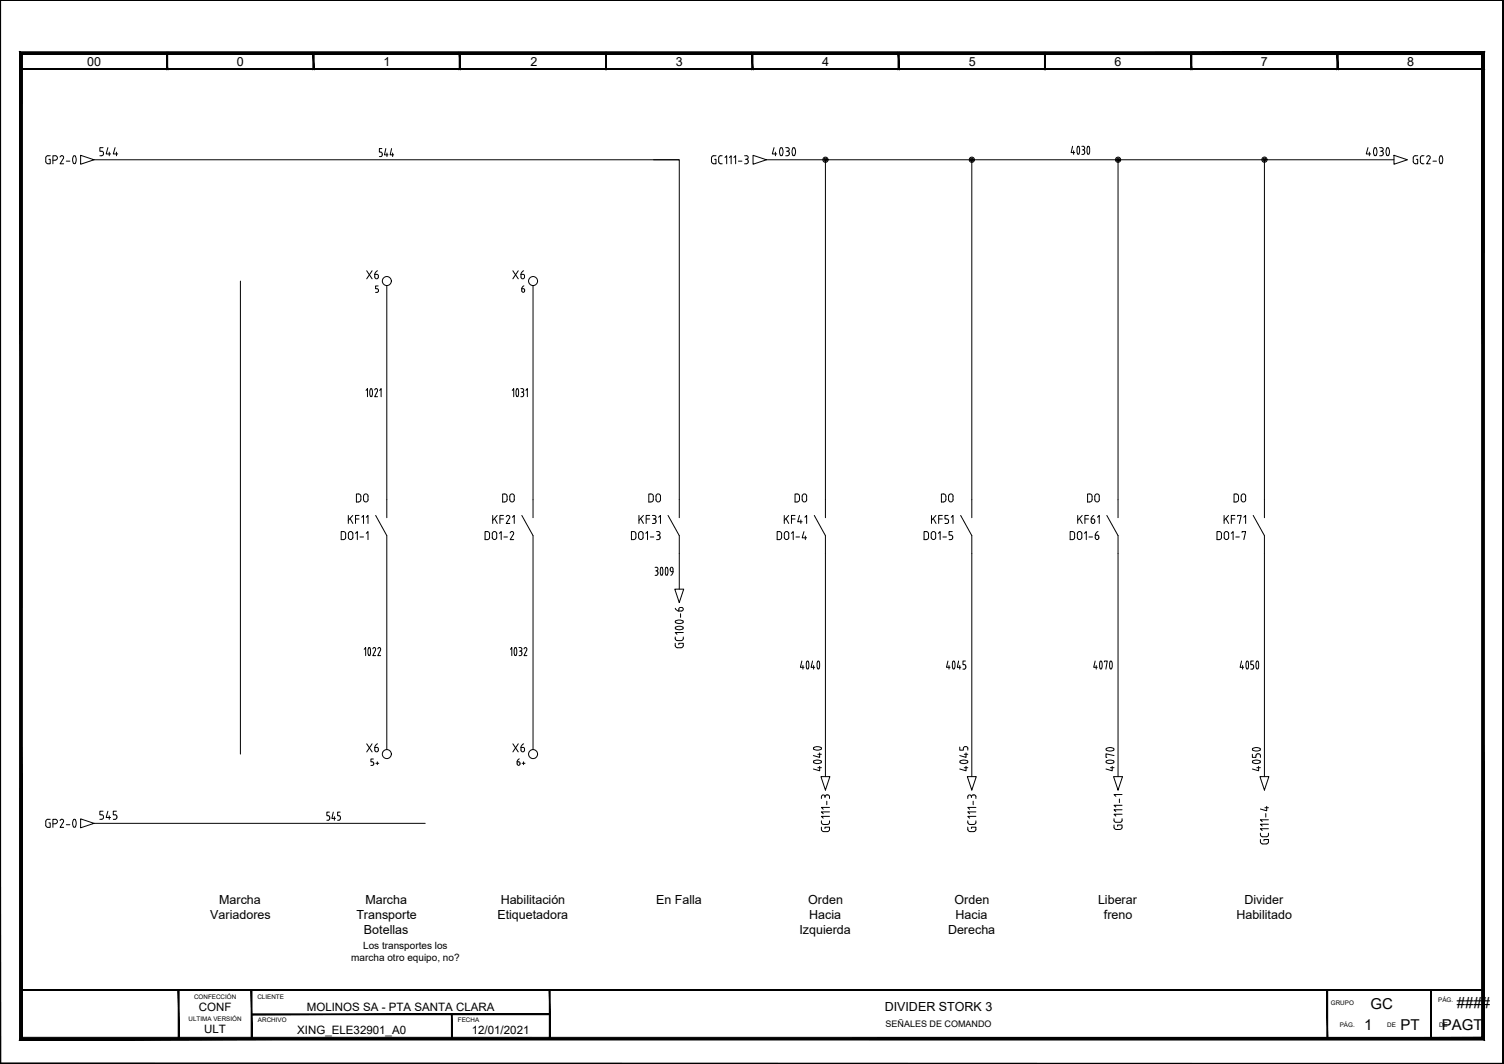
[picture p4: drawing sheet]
<svg xmlns="http://www.w3.org/2000/svg" width="420mm" height="297mm" viewBox="0 0 420 297" stroke-linecap="round" stroke-linejoin="round" font-family="sans-serif">
<g fill="none" stroke="#000" stroke-width=".28">
<path d="M0 .1v296.9h420M12.8 45.1l.2 .4 .4 .2M13.4 43.5h.6M13.4 43.5l-.6 .3v1.3M13.7 44.5h.3v1.2h-.6M15.4 43.5h-.6v2.2M15.4 43.5a.62 .62 0 0 1 .6 .6 .62 .62 0 0 1-.6 .6h-.6M17.3 43.5l.4 .2v.5M17.3 43.5l-.5 .3M17.7 44.2l-.9 1.5h1M18.5 45h1M20.5 43.6l.3-.1a1.51 1.51 0 0 1 0 2.2l-.3-.1-.2-.8z"/>
<path d="M22.5 43.4l3.8 1.2-3.8 1.3zM26.3 44.6h163.4M182.6 44.6h7.2v99.9M198.8 45.1l.2 .4 .4 .2M199.4 43.5h.6M199.4 43.5l-.6 .3v1.3M199.6 44.5h.4v1.2h-.6M200.8 45.1l.3 .5 .2 .1M201.3 43.5h.5M201.3 45.7h.5M201.3 43.5l-.4 .2-.1 1.5M202.5 44l.5-.5v2.2"/>
<path d="M203.8 44l.5-.5v2.2M205 44l.5-.5v2.2M206.3 45h1M208 43.5h.5M208 45.7h.5M208.3 44.5h.2M208.5 43.5a.5 .5 0 0 1 .5 .5 .5 .5 0 0 1-.5 .5M208.5 44.5a.62 .62 0 0 1 .5 .6 .62 .62 0 0 1-.5 .6M214.1 44.6l-3.7-1.2v2.5l3.7-1.3h175.3M230.6 44.6v99.9M271.5 44.6v99.9M312.3 44.6v99.9"/>
<path d="M353.2 44.6v99.9M394.8 45.1l.2 .4 .4 .2M395.4 43.5h.6M395.4 43.5l-.4 .1-.2 .5M395.7 44.5h.3v1.2h-.6M396.8 44v1.2M396.8 45.1l.1 .3 .5 .3M397.4 43.5h.4M397.4 45.7h.4M397.4 43.5l-.5 .2-.1 .3M398.5 43.8a.51 .51 0 0 1 .7-.3 .51 .51 0 0 1 .3 .7M399.5 44.2l-1 1.5h1"/>
<path d="M400.3 45h1M402.3 43.6l.3-.1a1.51 1.51 0 0 1 0 2.2l-.3-.1-.2-.8zM67.2 78.5v132M108.1 79.7v64.8M148.9 79.7v64.8M0 80.4h.1M104.9 81.6h.4M105.3 80.6l.4 .4v.4l-.4 .2M145.8 80.6l.2 1h.4l.2-.6M146.2 80.6l.4 .4M102.3 109l.4-.5v2.3M103.5 108.6l.1-.1a1.46 1.46 0 0 1 .2 2.2 1.4 1.4 0 0 1-.3-2.1z"/>
<path d="M104.7 108.9a.43 .43 0 0 1 .6-.3 .43 .43 0 0 1 .1 .6M105.4 109.3l-.7 1.5h.8M106.1 109l.4-.5v2.3M143.1 109l.4-.5v2.3M144.3 108.6l.1-.1a1.46 1.46 0 0 1 .2 2.2l-.3-.1M144.3 108.6l-.2 .8 .2 1.2M145.5 108.5l.8 .2v.5l-.4 .3M145.5 110.8h.4M145.7 109.5h.2M145.9 109.5l.4 .2v.5M146.3 110.2l-.4 .5M146.9 109l.4-.5v2.3"/>
<path d="M0 147h.1M96.6 149.1a.65 .65 0 0 0-.7-.7h-.6v2.3l1.1-.3 .2-1.3M97.3 143.9v2.2M97.5 148.6l.4-.2 .5 .2 .2 1.4a.62 .62 0 0 1-.6 .6 .62 .62 0 0 1-.7-.6zM97.8 144.7l.8 1.4M98.6 143.9l-1.3 1.4M99.3 148.9l.5-.5v2.3M99.3 144.9h1M100.3 143.9h-1v2.2M100.6 149.9h1M101.1 144.4l.5-.5v2.2M102.3 148.9l.5-.5v2.3"/>
<path d="M102.3 144.4l.5-.5v2.2M104.9 143.9l3.2 5.6v59.8M136.1 148.4h-.6v2.3h.6M136.1 148.4l.5 .2 .2 .5M136.8 149.1l-.1 1.1-.6 .5M137.6 143.9v2.2M137.7 148.6l.4-.2 .5 .2 .2 1.4a.62 .62 0 0 1-.7 .6 .62 .62 0 0 1-.6-.6zM138.1 144.7l.8 1.4M138.9 143.9l-1.3 1.4M139.5 148.9l.5-.5v2.3M139.7 144.9h1M140.7 143.9h-1v2.2"/>
<path d="M140.8 149.9h1M141.4 144.3a.52 .52 0 0 1 .7-.4 .52 .52 0 0 1 .3 .8l-1 1.4h1M142.5 148.8a.5 .5 0 0 1 .7-.4 .5 .5 0 0 1 .2 .7l-.9 1.6h1M143.2 144.4l.5-.5v2.2M145.8 143.9l3.1 5.6v59.8M177 148.4h-.6v2.3l1.1-.3 .2-1.3M178.4 149v1M179.6 149l.1 1a.62 .62 0 0 1-.7 .6 .62 .62 0 0 1-.6-.6M180.4 148.9l.5-.5v2.3M181.7 149.9h.9M183.9 149.4a.62 .62 0 0 1 .5 .6 .62 .62 0 0 1-.5 .6l-.5 .1M186.6 143.9l3.2 5.6v15"/>
<path d="M218.4 149.1a.65 .65 0 0 0-.7-.7h-.6v2.3l1.1-.3 .2-1.3M219.1 143.9v2.2M219.3 148.6l.4-.2 .5 .2 .2 1.4a.64 .64 0 0 1-.7 .6 .64 .64 0 0 1-.6-.6zM219.6 144.7l.7 1.4M220.3 143.9l-1.2 1.4M221.1 148.9l.5-.5v2.3M221.1 144.9h1M222.1 143.9h-1v2.2M222.4 149.9h1M223.4 143.9l-.6 1.8h1.3M223.7 145.1v1M224.6 148.4l-.5 1.7h1.2"/>
<path d="M224.9 144.4l.4-.5v2.2M225 149.7v1M227.5 143.9l3.1 5.6v67.3M259.4 149.1a.65 .65 0 0 0-.7-.7h-.6v2.3l1.1-.3 .2-1.3M260.2 143.9v2.2M260.3 148.6l.5-.2 .4 .2 .2 1.4a.64 .64 0 0 1-.6 .6 .64 .64 0 0 1-.7-.6zM260.7 144.7l.8 1.4M261.5 143.9l-1.3 1.4M262.1 148.9l.5-.5v2.3M262.2 144.9h1M263.2 143.9h-1v2.2M263.4 149.9h1"/>
<path d="M264.9 143.9h-.9v1h.5a.55 .55 0 0 1 .5 .8M265 145.6l-.2 .5h-.8M265.7 144.4l.5-.5v2.2M266 148.4h-.9v1h.6a.63 .63 0 0 1 .5 .6 .63 .63 0 0 1-.5 .6l-.6 .1M268.4 143.9l3.1 5.6v67.3M301.1 143.9v2.2M301.6 144.7l.7 1.4M302.3 143.9l-1.2 1.4M303.1 144.9h1M304.1 143.9h-1v2.2M304.8 144.9l.9 .1 .1 .7M304.8 144.9v.8"/>
<path d="M305.6 143.9l-.5 .4-.3 .6M306.6 144.4l.5-.5v2.2M309.2 143.9l3.1 5.6v67.3M341.2 149.1a.65 .65 0 0 0-.6-.7h-.6v2.3l1-.3 .2-1.3M342 143.9v2.2M342.2 148.6l.4-.2 .5 .2 .1 1.4a.62 .62 0 0 1-.6 .6 .62 .62 0 0 1-.6-.6zM342.5 144.7l.7 1.4M343.2 143.9l-1.2 1.4M344 148.9l.5-.5v2.3M344 144.9h1M345 143.9h-1v2.2M345.2 149.9h1"/>
<path d="M345.7 144.2v-.3h1l-.5 2.2M347 148.7v-.3h1l-.5 2.3M347.5 144.4l.5-.5v2.2M350.1 143.9l3.1 5.6v67.3M188.5 164.5h2.5l-1.2 3.7zM188.6 179.6l.2 1.1 1.5 .1 .5-.3 .1-.9h-1.3v.4M188.6 177.8v.5M188.6 178.3l.3 .4 .3 .1M188.6 169.8l.4 .5 .6 .3M188.8 175.1a1.29 1.29 0 0 1 2 .4 1.63 1.63 0 0 1-2.2-.2zM188.8 173.3a1.29 1.29 0 0 1 2 .4 1.63 1.63 0 0 1-2.2-.1zM189.2 178.8h1.1"/>
<path d="M189.6 170.1v.5h.8M190.1 169.6a.52 .52 0 0 1 .8 .3 .52 .52 0 0 1-.5 .7M190.1 171.3v1M190.1 169.6l-.3 .1-.1 .4M190.9 176.6h-2.3l.5 .5M190.9 177.8v.5M190.9 178.3l-.1 .2-.5 .3M101.7 181.3l.5-.5v2.2M103 180.8a1.46 1.46 0 0 1 .3 2.2 1.44 1.44 0 0 1-.3-2.2zM104.2 181.1a.43 .43 0 0 1 .6-.3 .43 .43 0 0 1 .1 .7l-.8 1.5h.8M105.6 181.1a.43 .43 0 0 1 .6-.3 .43 .43 0 0 1 .1 .7l-.8 1.5h.8M142.6 181.3l.4-.5v2.2"/>
<path d="M143.8 180.9l.1-.1a1.46 1.46 0 0 1 .2 2.2 1.4 1.4 0 0 1-.3-2.1zM145 180.8l.7 .2v.5l-.3 .3M145 183h.4M145.2 181.8h.2M145.4 181.8l.3 .2 .1 .5-.4 .5M146.4 181.1a.43 .43 0 0 1 .6-.3 .43 .43 0 0 1 .1 .7l-.7 1.5h.8M264.8 184.5l-.4 1.8h1M265.1 185.8v1M266.2 186.7h.4M266.6 184.7l-.1-.1a1.43 1.43 0 0 0-.3 2M266.6 184.7l.2 .7-.2 1.2M267.8 184.5l-.4 1.8h1"/>
<path d="M268.1 185.8v1M269 186.8h.4M269.7 184.5h-.7v1.1h.6l.2 .4v.5l-.4 .3M229.3 216.8h2.5l-1.2 3.8zM268.1 208.6v.8h1v-.5M268.3 212.4l1.2-.2 .8 .2 .1 .3a1.51 1.51 0 0 1-2.3 0zM269.1 208.9a.64 .64 0 0 1 .7-.5 .64 .64 0 0 1 .6 .5v.5M269.4 214.3h1M269.4 210.6h1M269.9 213.9v1.3l-1.8-.5M269.9 210.2v1.2l-1.8-.5M270.2 216.8h2.5l-1.2 3.8z"/>
<path d="M311.1 216.8h2.5l-1.3 3.8zM352 216.8h2.5l-1.3 3.8zM0 229.9h.1M14 228.7l-.8 .1-.4 .5 .2 1.5 1 .2v-1.3h-.3M14.8 230h.6a.61 .61 0 0 0 .6-.7 .61 .61 0 0 0-.6-.6h-.6v2.3M17.3 228.7l.3 .1 .2 .5-1 1.7h1M17.3 228.7l-.5 .4M18.5 230.2h1M20.5 228.8l.3-.1a1.51 1.51 0 0 1 0 2.3l-.3-.2-.2-.7zM22.5 228.6l3.8 1.3-3.8 1.2zM26.3 229.9h92.5M91.3 229h.4"/>
<path d="M92 226.7h-.7v1l.6 .1 .2 .4v.5l-.4 .3M93.1 226.7l-.4 1.8h1M93.4 228v1M94.3 229h.4M95 226.7h-.7v1a.65 .65 0 0 1 .8 .5 .65 .65 0 0 1-.4 .8M229.5 230.9v.9l.6 .4 1.4-.2 .2-1.1h-1.2v.4M229.5 229.2v.4M229.5 229.6l.3 .5 .2 .1M230 230.2h1.2M230.5 222.4v.3M230.5 222.4a.5 .5 0 0 0-.5-.5 .5 .5 0 0 0-.5 .5v.5M230.5 222.4a.64 .64 0 0 1 .6-.5 .64 .64 0 0 1 .6 .5v.5"/>
<path d="M231 223.7v1M231.7 229.6v.3l-.5 .3M231.7 227.9h-2.2l.5 .5M231.7 226.7h-2.2l.5 .5M231.7 225.4h-2.2l.5 .5M231.7 229.2v.4M270.4 230.9l.2 1.1 1.4 .2M270.4 229.2v.4M270.4 229.6l.3 .5 .2 .1M270.9 230.2h1.2M271.4 222.4a.5 .5 0 0 0-.5-.5 .5 .5 0 0 0-.5 .5v.5M271.4 231.3v-.4h1.2v.9l-.6 .4"/>
<path d="M271.4 222.4v.3M271.4 222.4a.64 .64 0 0 1 .6-.5 .64 .64 0 0 1 .6 .5v.5M271.9 223.7v1M272.6 229.6l-.3 .5-.2 .1M272.6 227.9h-2.2l.5 .5M272.6 226.7h-2.2l.5 .5M272.6 225.4h-2.2l.5 .5M272.6 229.2v.4M311.2 230.9l.2 .5 .4 .1M311.2 228.6l.1 .7 .5 .3 1.4-.1 .3-.5M311.2 230.3v.6M311.8 231.6h1"/>
<path d="M312.2 230.7v-.4h1.3v.6M312.7 223.1v1M313.5 227.3h-2.3l.5 .5M313.5 226.1h-2.3l.5 .5M313.5 224.8h-2.3l.5 .5M313.5 221.8h-2.3l.5 .5M313.5 228.6v.4M313.5 230.9l-.2 .5-.4 .1M352.1 232.6l.3 .9 1.4 .1 .5-.3 .1-.7M352.1 234.4v.6M352.1 235l.2 .4 .4 .2M352.7 235.6h1"/>
<path d="M353.1 234.7v-.3h1.3v.6M353.4 225.5h1M353.6 227.1v1M353.9 225.1v1.3l-1.8-.5M354.4 231.4h-2.3l.5 .5M354.4 230.1h-2.3l.5 .5M354.4 228.9h-2.3l.5 .5M354.4 235l-.2 .4-.5 .2M5.8 276.4h44.1v13.6h-44.1z"/>
<circle cx="230.6" cy="44.6" r=".73"/>
<circle cx="230.6" cy="44.6" r=".46"/>
<circle cx="230.6" cy="44.6" r=".22"/>
<circle cx="271.5" cy="44.6" r=".73"/>
<circle cx="271.5" cy="44.6" r=".46"/>
<circle cx="271.5" cy="44.6" r=".22"/>
<circle cx="312.3" cy="44.6" r=".73"/>
<circle cx="312.3" cy="44.6" r=".46"/>
<circle cx="312.3" cy="44.6" r=".22"/>
<circle cx="353.2" cy="44.6" r=".73"/>
<circle cx="353.2" cy="44.6" r=".46"/>
<circle cx="353.2" cy="44.6" r=".22"/>
</g>
<g fill="#000" stroke="#000" stroke-width=".28">
<path d="M0 .1h419.9zM0 .1h419.9z"/>
<path d="M5.7 19.4h41.1l-.2-.3zM5.9 19.1h40.7l-40.9 .3zM5.7 14.7v4.7l.2-.3zM5.7 14.7l.2 .3v4.1zM5.7 14.7l.2 .3 40.9-.3zM5.9 15l40.9-.3-.2 .3zM46.8 14.7l-.2 .3 .2 4.4zM46.6 15l.2 4.4-.2-.3z"/>
<path d="M46.6 19.4h41.1l-.2-.3zM46.6 19.4l.2-.3h40.7zM46.6 14.7v4.7l.2-.3zM46.6 14.7l.2 .3v4.1zM46.6 14.7l.2 .3 40.9-.3zM46.8 15l40.9-.3-.2 .3zM87.7 14.7l-.2 .3 .2 4.4zM87.5 15l.2 4.4-.2-.3z"/>
<path d="M87.5 19.4h41.1l-.2-.3zM87.7 19.1h40.7l-40.9 .3zM87.5 14.7v4.7l.2-.3zM87.5 14.7l.2 .3v4.1zM87.5 14.7l.2 .3 40.9-.3zM87.7 15l40.9-.3-.2 .3zM128.6 14.7l-.2 .3 .2 4.4zM128.4 15l.2 4.4-.2-.3z"/>
<path d="M128.3 19.4h41.1l-.2-.3zM128.5 19.1h40.7l-40.9 .3zM128.3 14.7v4.7l.2-.3zM128.3 14.7l.2 .3v4.1zM128.3 14.7l.2 .3 40.9-.3zM128.5 15l40.9-.3-.2 .3zM169.4 14.7l-.2 .3 .2 4.4zM169.2 15l.2 4.4-.2-.3z"/>
<path d="M169.2 19.4h41.1l-.2-.2zM169.2 19.4l.2-.2h40.7zM169.2 14.7v4.7l.2-.2zM169.2 14.7l.2 .3v4.2zM169.2 14.7l.2 .3 40.9-.3zM169.4 15l40.9-.3-.2 .3zM210.3 14.7l-.2 .3 .2 4.4zM210.1 15l.2 4.4-.2-.2z"/>
<path d="M210 19.4h41.2l-.3-.2zM210.3 19.2h40.6l-40.9 .2zM210 14.7v4.7l.3-.2zM210 14.7l.3 .3v4.2zM210 14.7l.3 .3 40.9-.3zM210.3 15l40.9-.3-.3 .3zM251.2 14.7l-.3 .3 .3 4.4zM250.9 15l.3 4.4-.3-.2z"/>
<path d="M250.9 19.4h41.2l-.3-.2zM250.9 19.4l.3-.2h40.6zM250.9 14.7v4.7l.3-.2zM250.9 14.7l.3 .3v4.2zM250.9 14.7l.3 .3 40.9-.3zM251.2 15l40.9-.3-.3 .3zM292.1 14.7l-.3 .3 .3 4.4zM291.8 15l.3 4.4-.3-.2z"/>
<path d="M291.8 19.4h41.1l-.2-.2zM291.8 19.4l.2-.2h40.7zM291.8 14.7v4.7l.2-.2zM291.8 14.7l.2 .3v4.2zM291.8 14.7l.2 .3 40.9-.3zM292 15l40.9-.3-.2 .3zM332.9 14.7l-.2 .3 .2 4.4zM332.7 15l.2 4.4-.2-.2z"/>
<path d="M332.7 19.4h41.1l-.2-.3zM332.9 19.1h40.7l-40.9 .3zM332.7 14.7v4.7l.2-.3zM332.7 14.7l.2 .3v4.1zM332.7 14.7l.2 .3 40.9-.3zM332.9 15l40.9-.3-.2 .3zM373.8 14.7l-.2 .3 .2 4.4zM373.6 15l.2 4.4-.2-.3z"/>
<path d="M373.5 19.4h41.1l-.2-.3zM373.5 19.4l.2-.3h40.7zM373.5 14.7v4.7l.2-.3zM373.5 14.7l.2 .3v4.1zM373.5 14.7l.2 .3 40.9-.3zM373.7 15l40.9-.3-.2 .3zM414.6 14.7l-.2 .3 .2 4.4zM414.4 15l.2 4.4-.2-.3z"/>
<path d="M419.9 .1v296.7zM419.9 .1l.1 296.8zM419.9 .1l.1 296.8z"/>
<path d="M5.8 276.3v.2l408.5-.2zM5.8 276.5l408.5-.2v.2z"/>
<path d="M0 .1v296.9l.2-.2zM0 .1h.2v296.7z"/>
<path d="M5.5 290.3l408.4-.7h-407.7zM5.5 290.3l408.4-.7 .8 .8zM413.9 15.2v274.4l.8 .8zM413.9 15.2l.8-.7v275.9zM6.3 15.2h407.6l.8-.7zM5.5 14.5h409.2l-408.4 .7zM5.5 14.5l.7 275.1 .1-274.4zM5.5 14.5l.7 275.1-.7 .7z"/>
<path d="M49.8 276.4v13.6h.2zM49.8 276.4h.2v13.6z"/>
<path d="M70.2 276.4v13.6h.2zM70.2 276.4h.2v13.6z"/>
<path d="M70.3 283v.3l83.3-.3zM70.3 283.3l83.3-.3v.3z"/>
<path d="M126.1 283.2v6.8h.2zM126.1 283.2h.2v6.8z"/>
<path d="M153.5 276.4v13.7h.2zM153.5 276.4h.2v13.7z"/>
<path d="M370.7 276.4v13.6h.2zM370.7 276.4h.2v13.6z"/>
<path d="M399.7 276.4v13.6h.2zM399.7 276.4h.2v13.6z"/>
<path d="M.2 296.8l419.8 .1zM.2 296.8l419.8 .1-420 .1zM0 297l420-.1zM0 297h420z"/>
</g>
<g font-size="7.9">
<text x="213.4" y="45.9">4030</text>
<text x="379.2" y="45.9">4030</text>
<text x="231.4" y="217.7" transform="rotate(-90 231.4 217.7)">4040</text>
<text x="313.3" y="217.7" transform="rotate(-90 313.3 217.7)">4070</text>
<text x="353.8" y="217.7" transform="rotate(-90 353.8 217.7)">4050</text>
</g>
<g font-size="7.1">
<text x="220.8" y="188.7">4040</text>
<text x="303" y="188.7">4070</text>
<text x="344" y="188.7">4050</text>
</g>
<g font-size="6.6">
<text x="296.7" y="44.8">4030</text>
<text x="180.3" y="162.3">3009</text>
</g>
<g font-size="5.7">
<text x="26.8" y="44.8">544</text>
<text x="98.1" y="141.5">DO</text>
<text x="139" y="141.5">DO</text>
<text x="179.9" y="141.5">DO</text>
<text x="220.8" y="141.5">DO</text>
<text x="261.8" y="141.5">DO</text>
<text x="302.3" y="141.5">DO</text>
<text x="343.3" y="141.5">DO</text>
<text x="177.1" y="147.5">KF31</text>
<text x="297.7" y="152">DO1-6</text>
<text x="101.2" y="211.3">X6</text>
<text x="142.2" y="211.3">X6</text>
<text x="26.8" y="230">545</text>
</g>
<g font-size="5.3">
<text x="104.8" y="44.8">544</text>
<text x="101.2" y="79">X6</text>
<text x="142.2" y="79">X6</text>
</g>
<g font-size="4.9">
<text x="102.3" y="214.8">5+</text>
<text x="143.2" y="214.8">6+</text>
</g>
<g font-size="4.2">
<text x="382.9" y="281.6">GC</text>
<text x="407" y="281.3">####</text>
<text x="381.1" y="287.5">1</text>
<text x="391.3" y="287.5">PT</text>
<text x="402.8" y="287.5">PAGT</text>
</g>
<g font-size="3.5">
<text x="24.3" y="18.4">00</text>
<text x="66.2" y="18.4">0</text>
<text x="107.2" y="18.4">1</text>
<text x="148.2" y="18.4">2</text>
<text x="188.8" y="18.4">3</text>
<text x="229.7" y="18.4">4</text>
<text x="270.6" y="18.4">5</text>
<text x="311.4" y="18.4">6</text>
<text x="352.3" y="18.4">7</text>
<text x="393.1" y="18.4">8</text>
<text x="58.7" y="256.5">Variadores</text>
<text x="61.2" y="252.3">Marcha</text>
<text x="99.5" y="256.5">Transporte</text>
<text x="102.1" y="252.3">Marcha</text>
<text x="138.9" y="256.5">Etiquetadora</text>
<text x="139.9" y="252.4">Habilitación</text>
<text x="183.3" y="252.3">En Falla</text>
<text x="225.8" y="252.4">Orden</text>
<text x="226.1" y="256.5">Hacia</text>
<text x="266.7" y="252.4">Orden</text>
<text x="267" y="256.5">Hacia</text>
<text x="306.7" y="252.3">Liberar</text>
<text x="308.4" y="256.5">freno</text>
<text x="345.4" y="256.5">Habilitado</text>
<text x="347.6" y="252.3">Divider</text>
<text x="101.7" y="260.7">Botellas</text>
<text x="223.3" y="260.7">Izquierda</text>
<text x="264.8" y="260.7">Derecha</text>
<text x="247.1" y="282.1">DIVIDER STORK 3</text>
</g>
<g font-size="3.2">
<text x="55.5" y="282.3">CONF</text>
<text x="85.7" y="282.3">MOLINOS SA - PTA SANTA CLARA</text>
<text x="57" y="288.3">ULT</text>
<text x="83" y="288.6">XING_ELE32901_A0</text>
<text x="131.8" y="288.6">12/01/2021</text>
</g>
<g font-size="2.8">
<text x="98.1" y="268.3">marcha otro equipo, no?</text>
<text x="101.5" y="264.9">Los transportes los</text>
</g>
<text font-size="2.5" x="247.4" y="286.6">SEÑALES DE COMANDO</text>
<g font-size="1.8">
<text x="54.2" y="279">CONFECCIÓN</text>
<text x="71.9" y="279">CLIENTE</text>
<text x="371.8" y="280.6">GRUPO</text>
<text x="401.8" y="279.8">PÁG.</text>
<text x="52.7" y="285">ULTIMA VERSIÓN</text>
<text x="72.1" y="285.3">ARCHIVO</text>
<text x="127.9" y="285.3">FECHA</text>
<text x="374.3" y="286.6">PÁG.</text>
<text x="387.5" y="286.6">DE</text>
<text x="402" y="286.6">DE</text>
</g>
</svg>
